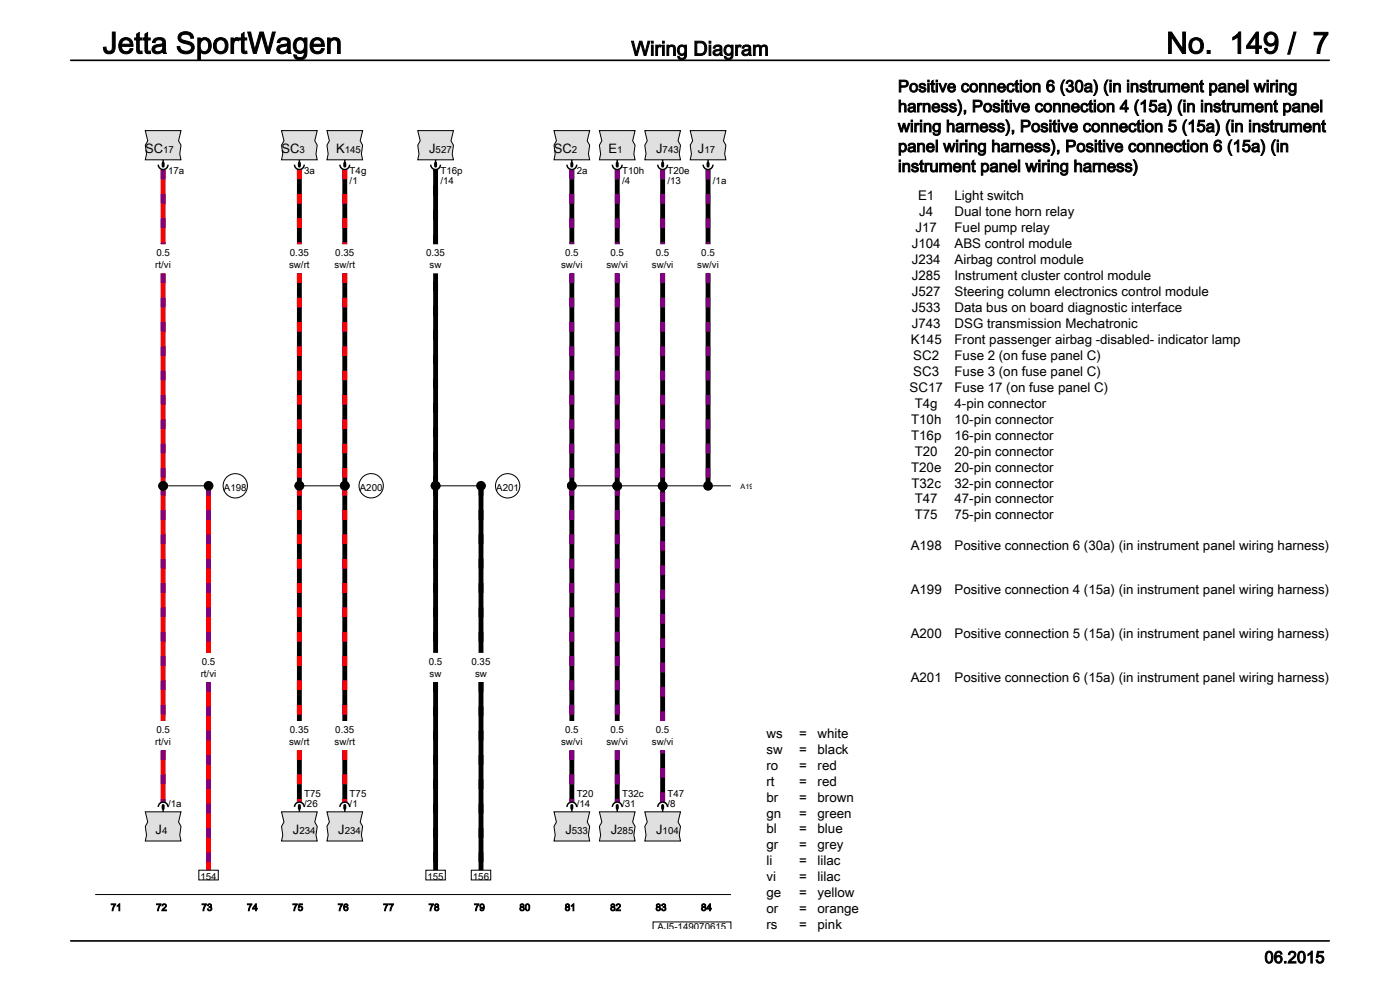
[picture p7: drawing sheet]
<svg xmlns="http://www.w3.org/2000/svg" width="297mm" height="210mm" viewBox="0 0 297 210" stroke-linecap="round" stroke-linejoin="round" font-family="sans-serif">
<g fill="none" stroke="#000" stroke-width=".21">
<path d="M33.6 103.1h11.6zM20.2 189.8h134.9M138.5 197v-1.4h16.6v1.4"/>
<circle cx="49.9" cy="103.1" r="2.58"/>
</g>
<path d="M30.8 172.2h7.6l-.5 2.2 .5 .9-.3 1.9 .3 1.2h-7.6l.3-1.2-.3-1.9 .5-.9z" fill="#e0e0e0"/>
<path d="M30.8 172.2h7.6l-.5 2.2 .5 .9-.3 1.9 .3 1.2h-7.6l.3-1.2-.3-1.9 .5-.9z" fill="none" stroke="#000" stroke-width=".21"/>
<path d="M30.8 27.7h7.6l-.5 2.2 .5 .9-.3 1.9 .3 1.2h-7.6l.3-1.2-.3-1.9 .5-.9z" fill="#e0e0e0"/>
<path d="M30.8 27.7h7.6l-.5 2.2 .5 .9-.3 1.9 .3 1.2h-7.6l.3-1.2-.3-1.9 .5-.9zM120.4 103.1h34.7" fill="none" stroke="#000" stroke-width=".21"/>
<path d="M117.5 27.7h7.6l-.5 2.2 .5 .9-.3 1.9 .3 1.2h-7.6l.3-1.2-.3-1.9 .5-.9z" fill="#e0e0e0"/>
<path d="M117.5 27.7h7.6l-.5 2.2 .5 .9-.3 1.9 .3 1.2h-7.6l.3-1.2-.3-1.9 .5-.9z" fill="none" stroke="#000" stroke-width=".21"/>
<path d="M117.5 172.2h7.6l-.5 2.2 .5 .9-.3 1.9 .3 1.2h-7.6l.3-1.2-.3-1.9 .5-.9z" fill="#e0e0e0"/>
<path d="M117.5 172.2h7.6l-.5 2.2 .5 .9-.3 1.9 .3 1.2h-7.6l.3-1.2-.3-1.9 .5-.9z" fill="none" stroke="#000" stroke-width=".21"/>
<path d="M127.2 172.2h7.5l-.5 2.2 .5 .9-.2 1.9 .2 1.2h-7.5l.2-1.2-.2-1.9 .5-.9z" fill="#e0e0e0"/>
<path d="M127.2 172.2h7.5l-.5 2.2 .5 .9-.2 1.9 .2 1.2h-7.5l.2-1.2-.2-1.9 .5-.9z" fill="none" stroke="#000" stroke-width=".21"/>
<path d="M136.8 172.2h7.6l-.6 2.2 .6 .9-.3 1.9 .3 1.2h-7.6l.2-1.2-.2-1.9 .5-.9z" fill="#e0e0e0"/>
<path d="M136.8 172.2h7.6l-.6 2.2 .6 .9-.3 1.9 .3 1.2h-7.6l.2-1.2-.2-1.9 .5-.9z" fill="none" stroke="#000" stroke-width=".21"/>
<path d="M146.4 27.7h7.6l-.5 2.2 .5 .9-.3 1.9 .3 1.2h-7.6l.3-1.2-.3-1.9 .5-.9z" fill="#e0e0e0"/>
<path d="M146.4 27.7h7.6l-.5 2.2 .5 .9-.3 1.9 .3 1.2h-7.6l.3-1.2-.3-1.9 .5-.9z" fill="none" stroke="#000" stroke-width=".21"/>
<path d="M127.2 27.7h7.5l-.5 2.2 .5 .9-.2 1.9 .2 1.2h-7.5l.2-1.2-.2-1.9 .5-.9z" fill="#e0e0e0"/>
<path d="M127.2 27.7h7.5l-.5 2.2 .5 .9-.2 1.9 .2 1.2h-7.5l.2-1.2-.2-1.9 .5-.9z" fill="none" stroke="#000" stroke-width=".21"/>
<path d="M136.8 27.7h7.6l-.6 2.2 .6 .9-.3 1.9 .3 1.2h-7.6l.2-1.2-.2-1.9 .5-.9z" fill="#e0e0e0"/>
<path d="M136.8 27.7h7.6l-.6 2.2 .6 .9-.3 1.9 .3 1.2h-7.6l.2-1.2-.2-1.9 .5-.9z" fill="none" stroke="#000" stroke-width=".21"/>
<path d="M59.7 27.7h7.6l-.5 2.2 .5 .9-.3 1.9 .3 1.2h-7.6l.3-1.2-.3-1.9 .5-.9z" fill="#e0e0e0"/>
<g fill="none" stroke="#000" stroke-width=".21">
<path d="M59.7 27.7h7.6l-.5 2.2 .5 .9-.3 1.9 .3 1.2h-7.6l.3-1.2-.3-1.9 .5-.9zM62.6 103.1h11.5z"/>
<circle cx="78.7" cy="103" r="2.58"/>
</g>
<path d="M69.4 27.7h7.5l-.5 2.2 .5 .9-.2 1.9 .2 1.2h-7.5l.2-1.2-.2-1.9 .5-.9z" fill="#e0e0e0"/>
<path d="M69.4 27.7h7.5l-.5 2.2 .5 .9-.2 1.9 .2 1.2h-7.5l.2-1.2-.2-1.9 .5-.9z" fill="none" stroke="#000" stroke-width=".21"/>
<path d="M59.7 172.2h7.6l-.5 2.2 .5 .9-.3 1.9 .3 1.2h-7.6l.3-1.2-.3-1.9 .5-.9z" fill="#e0e0e0"/>
<path d="M59.7 172.2h7.6l-.5 2.2 .5 .9-.3 1.9 .3 1.2h-7.6l.3-1.2-.3-1.9 .5-.9z" fill="none" stroke="#000" stroke-width=".21"/>
<path d="M69.4 172.2h7.5l-.5 2.2 .5 .9-.2 1.9 .2 1.2h-7.5l.2-1.2-.2-1.9 .5-.9z" fill="#e0e0e0"/>
<g fill="none" stroke="#000" stroke-width=".21">
<path d="M91.4 103.1h11.6zM69.4 172.2h7.5l-.5 2.2 .5 .9-.2 1.9 .2 1.2h-7.5l.2-1.2-.2-1.9 .5-.9z"/>
<circle cx="107.7" cy="103.1" r="2.58"/>
</g>
<path d="M88.6 27.7h7.6l-.5 2.2 .5 .9-.3 1.9 .3 1.2h-7.6l.3-1.2-.3-1.9 .5-.9z" fill="#e0e0e0"/>
<path d="M88.6 27.7h7.6l-.5 2.2 .5 .9-.3 1.9 .3 1.2h-7.6l.3-1.2-.3-1.9 .5-.9zM42.2 184.6h4.1v2.1h-4.1zM90.3 184.6h4.2v2.1h-4.2zM100 184.6h4.1v2.1h-4.1z" fill="none" stroke="#000" stroke-width=".21"/>
<g fill="none" stroke="#fff" stroke-width="1.9" stroke-linecap="butt">
<path d="M34.6 36v15.8M63.5 36v15.8M73.1 36v15.8M92.4 36v15.8M121.3 36v15.8M130.9 36v15.8M140.6 36v15.8M150.2 36v15.8M34.6 58v94.9M63.5 58v94.9M73.1 58v94.9M92.4 58v80.5"/>
<path d="M121.3 58v94.9M130.9 58v94.9M140.6 58v94.9M150.2 58v45.1M44.2 103.1v35.4M102 103.1v35.4M34.6 159.1v11M44.2 144.7v39.9M63.5 159.1v11M73.1 159.1v11M92.4 144.7v39.9M102 144.7v39.9"/>
<path d="M121.3 159.1v11M130.9 159.1v11M140.6 159.1v11"/>
</g>
<path d="M34.6 36v15.8M34.6 58v94.9M44.2 103.1v35.4M34.6 159.1v11M44.2 144.7v39.9" fill="none" stroke="#f00" stroke-width="1" stroke-linecap="butt"/>
<g fill="none" stroke="#800080" stroke-width="1" stroke-dasharray="2.1 3.1" stroke-linecap="butt">
<path d="M34.6 36v15.8M121.3 36v15.8M130.9 36v15.8M140.6 36v15.8M150.2 36v15.8M34.6 58v45.1M121.3 58v45.1M130.9 58v45.1M140.6 58v45.1M150.2 58v45.1M34.6 103.1v49.8M44.2 103.1v35.4"/>
<path d="M121.3 103.1v49.8M130.9 103.1v49.8M34.6 159.1v11M44.2 144.7v39.9M121.3 159.1v11M130.9 159.1v11M140.6 152.9v-49.8M140.6 170.1v-11"/>
</g>
<g fill="#000">
<circle cx="34.6" cy="103.1" r="1.03"/>
<circle cx="44.2" cy="103.1" r="1.03"/>
<circle cx="63.5" cy="103.1" r="1.03"/>
<circle cx="73.1" cy="103.1" r="1.03"/>
<circle cx="92.4" cy="103.1" r="1.03"/>
<circle cx="102" cy="103.1" r="1.03"/>
<circle cx="121.3" cy="103.1" r="1.03"/>
<circle cx="130.9" cy="103.1" r="1.03"/>
<circle cx="140.6" cy="103.1" r="1.03"/>
<circle cx="150.2" cy="103.1" r="1.03"/>
</g>
<g fill="none" stroke="#000" stroke-width=".31">
<path d="M33.6 34.9a1.03 1.03 0 0 0 1 1.1 1.03 1.03 0 0 0 1-1.1M34.6 33.9v1M62.5 34.9a1.03 1.03 0 0 0 1 1.1 1.03 1.03 0 0 0 1-1.1M63.5 33.9v1M72.1 34.9a1.03 1.03 0 0 0 1 1.1 1.03 1.03 0 0 0 1.1-1.1M73.1 33.9v1M91.4 34.9a1.03 1.03 0 0 0 1 1.1 1.03 1.03 0 0 0 1-1.1M92.4 33.9v1M120.3 34.9a1.03 1.03 0 0 0 1 1.1 1.03 1.03 0 0 0 1-1.1M121.3 33.9v1M129.9 34.9a1.03 1.03 0 0 0 1 1.1 1.03 1.03 0 0 0 1.1-1.1M130.9 33.9v1"/>
<path d="M139.5 34.9a1.03 1.03 0 0 0 1.1 1.1 1.03 1.03 0 0 0 1-1.1M140.6 33.9v1M149.2 34.9a1.03 1.03 0 0 0 1 1.1 1.03 1.03 0 0 0 1-1.1M150.2 33.9v1M33.6 171.2a1.03 1.03 0 0 1 1-1.1 1.03 1.03 0 0 1 1 1.1M34.6 171.2v1M62.5 171.2a1.03 1.03 0 0 1 1-1.1 1.03 1.03 0 0 1 1 1.1M63.5 171.2v1M72.1 171.2a1.03 1.03 0 0 1 1-1.1 1.03 1.03 0 0 1 1.1 1.1M73.1 171.2v1M120.3 171.2a1.03 1.03 0 0 1 1-1.1 1.03 1.03 0 0 1 1 1.1M121.3 171.2v1"/>
<path d="M129.9 171.2a1.03 1.03 0 0 1 1-1.1 1.03 1.03 0 0 1 1.1 1.1M130.9 171.2v1M139.5 171.2a1.03 1.03 0 0 1 1.1-1.1 1.03 1.03 0 0 1 1 1.1M140.6 171.2v1"/>
</g>
<g fill="none" stroke="#000" stroke-width=".64">
<path d="M34.6 34.6v.6M63.5 34.6v.6M73.1 34.6v.6M92.4 34.6v.6M121.3 34.6v.6M130.9 34.6v.6M140.6 34.6v.6M150.2 34.6v.6M34.6 170.9v.6M63.5 170.9v.6M73.1 170.9v.6M121.3 170.9v.6"/>
<path d="M130.9 170.9v.6M140.6 170.9v.6"/>
</g>
<g fill="none" stroke="#000" stroke-width="1" stroke-linecap="butt">
<path d="M63.5 36v15.8M73.1 36v15.8M92.4 36v15.8M121.3 36v15.8M130.9 36v15.8M140.6 36v15.8M150.2 36v15.8M63.5 58v94.9M73.1 58v94.9M92.4 58v80.5M121.3 58v94.9M130.9 58v94.9"/>
<path d="M140.6 58v94.9M150.2 58v45.1M102 103.1v35.4M63.5 159.1v11M73.1 159.1v11M92.4 144.7v39.9M102 144.7v39.9M121.3 159.1v11M130.9 159.1v11M140.6 159.1v11"/>
</g>
<path d="M63.5 36v15.8M73.1 36v15.8M63.5 58v45.1M73.1 58v45.1M63.5 103.1v49.8M73.1 103.1v49.8M63.5 159.1v11M73.1 159.1v11" fill="none" stroke="#f00" stroke-width="1" stroke-dasharray="2.1 3.1" stroke-linecap="butt"/>
<path d="M92.4 51.8v-15.8M92.4 103.1v-45.1M92.4 103.1v35.4M102 103.1v35.4M92.4 144.7v39.9M102 144.7v39.9" fill="none" stroke="#000" stroke-width="1" stroke-dasharray="2.1 3.1" stroke-linecap="butt"/>
<path d="M15 12.8h267M15 199.6h267" fill="none" stroke="#000" stroke-width=".35"/>
<g font-size="6.3">
<text x="21.8" y="11.3">Jetta SportWagen</text>
<text x="247.4" y="11.3">No. 149 / 7</text>
</g>
<text font-size="4.2" x="133.9" y="11.8">Wiring Diagram</text>
<g font-size="3.5">
<text x="190.5" y="19.5">Positive connection 6 (30a) (in instrument panel wiring</text>
<text x="190.5" y="23.8">harness), Positive connection 4 (15a) (in instrument panel</text>
<text x="190.5" y="28">wiring harness), Positive connection 5 (15a) (in instrument</text>
<text x="190.5" y="32.2">panel wiring harness), Positive connection 6 (15a) (in</text>
<text x="190.5" y="36.5">instrument panel wiring harness)</text>
<text x="268.2" y="204.3">06.2015</text>
</g>
<g font-size="2.8">
<text x="30.8" y="32.4">SC</text>
<text x="59.7" y="32.4">SC</text>
<text x="71.3" y="32.4">K</text>
<text x="91" y="32.4">J</text>
<text x="117.5" y="32.4">SC</text>
<text x="129.1" y="32.4">E</text>
<text x="139.2" y="32.4">J</text>
<text x="148.1" y="32.4">J</text>
<text x="194.8" y="42.5">E1</text>
<text x="195" y="45.8">J4</text>
<text x="202.5" y="42.5">Light switch</text>
<text x="202.5" y="45.8">Dual tone horn relay</text>
<text x="193.4" y="52.6">J104</text>
<text x="194.2" y="49.2">J17</text>
<text x="202.5" y="49.2">Fuel pump relay</text>
<text x="202.5" y="52.6">ABS control module</text>
<text x="193.4" y="56">J234</text>
<text x="193.4" y="59.4">J285</text>
<text x="202.5" y="56">Airbag control module</text>
<text x="202.5" y="59.4">Instrument cluster control module</text>
<text x="193.4" y="62.8">J527</text>
<text x="202.5" y="62.8">Steering column electronics control module</text>
<text x="193.4" y="66.2">J533</text>
<text x="193.4" y="69.5">J743</text>
<text x="202.5" y="66.2">Data bus on board diagnostic interface</text>
<text x="202.5" y="69.5">DSG transmission Mechatronic</text>
<text x="193.2" y="72.9">K145</text>
<text x="193.8" y="76.3">SC2</text>
<text x="202.5" y="72.9">Front passenger airbag -disabled- indicator lamp</text>
<text x="202.5" y="76.3">Fuse 2 (on fuse panel C)</text>
<text x="193" y="83.1">SC17</text>
<text x="193.8" y="79.7">SC3</text>
<text x="202.5" y="79.7">Fuse 3 (on fuse panel C)</text>
<text x="202.5" y="83.1">Fuse 17 (on fuse panel C)</text>
<text x="193.3" y="89.9">T10h</text>
<text x="194.1" y="86.5">T4g</text>
<text x="202.5" y="86.5">4-pin connector</text>
<text x="202.5" y="89.9">10-pin connector</text>
<text x="193.3" y="93.3">T16p</text>
<text x="202.5" y="93.3">16-pin connector</text>
<text x="193.3" y="100">T20e</text>
<text x="194.1" y="96.6">T20</text>
<text x="202.5" y="96.6">20-pin connector</text>
<text x="202.5" y="100">20-pin connector</text>
<text x="193.4" y="103.4">T32c</text>
<text x="194.1" y="106.8">T47</text>
<text x="202.5" y="103.4">32-pin connector</text>
<text x="202.5" y="106.8">47-pin connector</text>
<text x="194.1" y="110.2">T75</text>
<text x="202.5" y="110.2">75-pin connector</text>
<text x="193.2" y="116.6">A198</text>
<text x="202.5" y="116.6">Positive connection 6 (30a) (in instrument panel wiring harness)</text>
<text x="193.2" y="126">A199</text>
<text x="202.5" y="126">Positive connection 4 (15a) (in instrument panel wiring harness)</text>
<text x="193.2" y="135.3">A200</text>
<text x="202.5" y="135.3">Positive connection 5 (15a) (in instrument panel wiring harness)</text>
<text x="193.2" y="144.7">A201</text>
<text x="202.5" y="144.7">Positive connection 6 (15a) (in instrument panel wiring harness)</text>
<text x="162.6" y="156.5">ws</text>
<text x="162.6" y="159.9">sw</text>
<text x="169.5" y="156.5">=</text>
<text x="169.5" y="159.9">=</text>
<text x="173.4" y="156.5">white</text>
<text x="173.4" y="159.9">black</text>
<text x="162.6" y="163.3">ro</text>
<text x="162.6" y="166.6">rt</text>
<text x="169.5" y="163.3">=</text>
<text x="169.5" y="166.6">=</text>
<text x="173.4" y="163.3">red</text>
<text x="173.4" y="166.6">red</text>
<text x="162.6" y="170">br</text>
<text x="162.6" y="173.4">gn</text>
<text x="169.5" y="170">=</text>
<text x="169.5" y="173.4">=</text>
<text x="173.4" y="170">brown</text>
<text x="173.4" y="173.4">green</text>
<text x="33" y="176.8">J</text>
<text x="62.1" y="176.8">J</text>
<text x="71.8" y="176.8">J</text>
<text x="119.9" y="176.8">J</text>
<text x="129.6" y="176.8">J</text>
<text x="139.2" y="176.8">J</text>
<text x="162.6" y="176.8">bl</text>
<text x="169.5" y="176.8">=</text>
<text x="173.4" y="176.8">blue</text>
<text x="162.6" y="180.2">gr</text>
<text x="162.6" y="183.6">li</text>
<text x="169.5" y="180.2">=</text>
<text x="169.5" y="183.6">=</text>
<text x="173.4" y="180.2">grey</text>
<text x="173.4" y="183.6">lilac</text>
<text x="162.6" y="187">vi</text>
<text x="162.6" y="190.3">ge</text>
<text x="169.5" y="187">=</text>
<text x="169.5" y="190.3">=</text>
<text x="173.4" y="187">lilac</text>
<text x="173.4" y="190.3">yellow</text>
<text x="162.6" y="193.7">or</text>
<text x="162.6" y="197.1">rs</text>
<text x="169.5" y="193.7">=</text>
<text x="169.5" y="197.1">=</text>
<text x="173.4" y="193.7">orange</text>
<text x="173.4" y="197.1">pink</text>
</g>
<g font-size="2.1">
<text x="34.6" y="32.4">17</text>
<text x="63.5" y="32.4">3</text>
<text x="73.1" y="32.4">145</text>
<text x="92.4" y="32.4">527</text>
<text x="121.3" y="32.4">2</text>
<text x="130.9" y="32.4">1</text>
<text x="140.6" y="32.4">743</text>
<text x="149.4" y="32.4">17</text>
<text x="35.6" y="37">17a</text>
<text x="64.5" y="37">3a</text>
<text x="74.2" y="37">T4g</text>
<text x="74.2" y="39.1">/1</text>
<text x="93.4" y="37">T16p</text>
<text x="93.4" y="39.1">/14</text>
<text x="122.3" y="37">2a</text>
<text x="132" y="37">T10h</text>
<text x="132" y="39.1">/4</text>
<text x="141.6" y="37">T20e</text>
<text x="141.6" y="39.1">/13</text>
<text x="151.2" y="39.1">/1a</text>
<text x="32.9" y="57">rt/vi</text>
<text x="33.2" y="54.4">0.5</text>
<text x="61.3" y="57">sw/rt</text>
<text x="61.5" y="54.4">0.35</text>
<text x="71" y="57">sw/rt</text>
<text x="71.1" y="54.4">0.35</text>
<text x="90.4" y="54.4">0.35</text>
<text x="91.1" y="57">sw</text>
<text x="119" y="57">sw/vi</text>
<text x="119.9" y="54.4">0.5</text>
<text x="128.6" y="57">sw/vi</text>
<text x="129.5" y="54.4">0.5</text>
<text x="138.3" y="57">sw/vi</text>
<text x="139.1" y="54.4">0.5</text>
<text x="147.9" y="57">sw/vi</text>
<text x="148.8" y="54.4">0.5</text>
<text x="47.5" y="104.3">A198</text>
<text x="76.3" y="104.2">A200</text>
<text x="105.3" y="104.3">A201</text>
<text x="42.6" y="143.6">rt/vi</text>
<text x="42.8" y="141.1">0.5</text>
<text x="91" y="141.1">0.5</text>
<text x="91.1" y="143.6">sw</text>
<text x="100" y="141.1">0.35</text>
<text x="100.8" y="143.6">sw</text>
<text x="33.2" y="155.5">0.5</text>
<text x="61.5" y="155.5">0.35</text>
<text x="71.1" y="155.5">0.35</text>
<text x="119.9" y="155.5">0.5</text>
<text x="129.5" y="155.5">0.5</text>
<text x="139.1" y="155.5">0.5</text>
<text x="32.9" y="158.1">rt/vi</text>
<text x="61.3" y="158.1">sw/rt</text>
<text x="71" y="158.1">sw/rt</text>
<text x="119" y="158.1">sw/vi</text>
<text x="128.6" y="158.1">sw/vi</text>
<text x="138.3" y="158.1">sw/vi</text>
<text x="35.6" y="171.2">/1a</text>
<text x="64.5" y="169.1">T75</text>
<text x="64.5" y="171.2">/26</text>
<text x="74.2" y="169.1">T75</text>
<text x="74.2" y="171.2">/1</text>
<text x="122.3" y="169.1">T20</text>
<text x="122.3" y="171.2">/14</text>
<text x="132" y="169.1">T32c</text>
<text x="132" y="171.2">/31</text>
<text x="141.6" y="169.1">T47</text>
<text x="141.6" y="171.2">/8</text>
<text x="34.4" y="176.8">4</text>
<text x="63.5" y="176.8">234</text>
<text x="73.1" y="176.8">234</text>
<text x="121.3" y="176.8">533</text>
<text x="130.9" y="176.8">285</text>
<text x="140.6" y="176.8">104</text>
<text x="42.5" y="186.7">154</text>
<text x="90.7" y="186.7">155</text>
<text x="100.3" y="186.7">156</text>
<text x="23.5" y="193.2">71</text>
<text x="33.1" y="193.2">72</text>
<text x="42.8" y="193.2">73</text>
<text x="52.4" y="193.2">74</text>
<text x="62" y="193.2">75</text>
<text x="71.7" y="193.2">76</text>
<text x="81.3" y="193.2">77</text>
<text x="90.9" y="193.2">78</text>
<text x="100.6" y="193.2">79</text>
<text x="110.2" y="193.2">80</text>
<text x="119.8" y="193.2">81</text>
<text x="129.5" y="193.2">82</text>
<text x="139.1" y="193.2">83</text>
<text x="139.5" y="197.3">AJ5-149070615</text>
<text x="148.7" y="193.2">84</text>
</g>
<text font-size="1.5" x="157.1" y="103.8">A199</text>
</svg>
